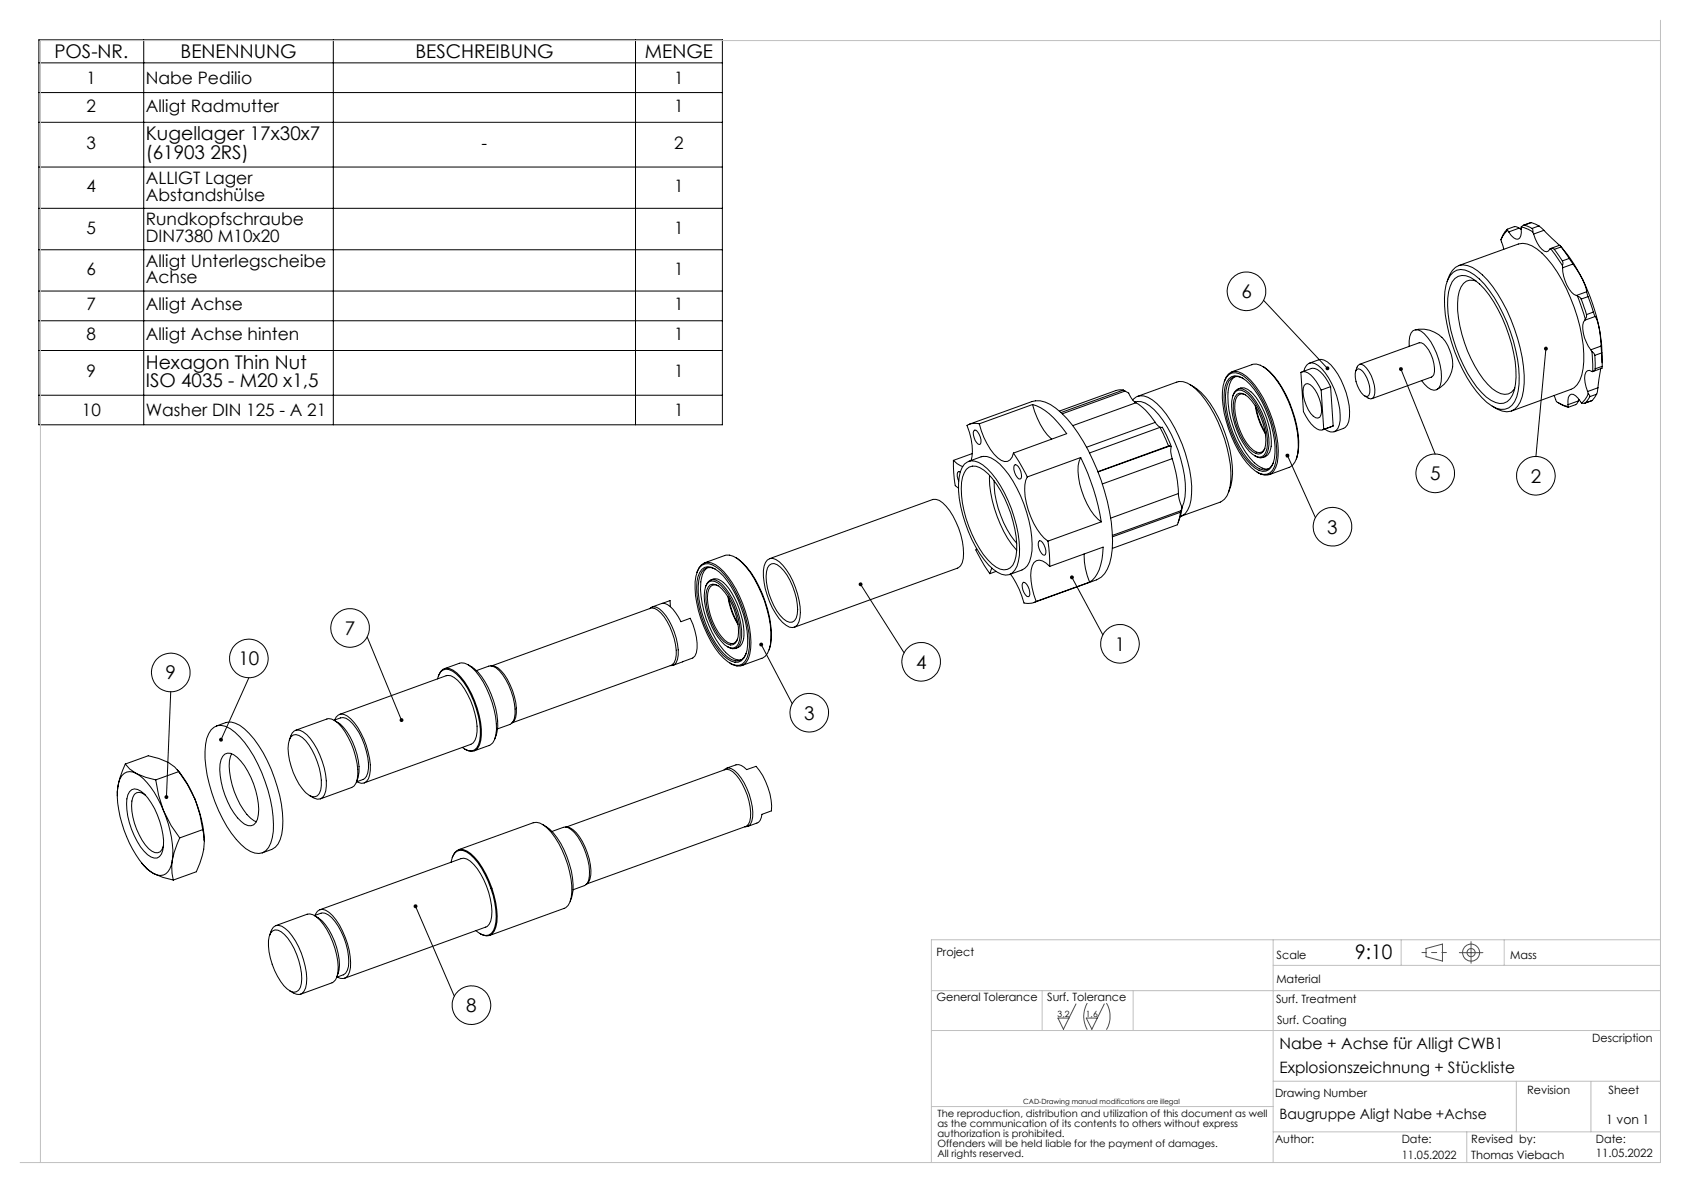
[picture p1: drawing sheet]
<svg xmlns="http://www.w3.org/2000/svg" width="420mm" height="297mm" viewBox="0 0 420 297" stroke-linecap="round" stroke-linejoin="round" font-family="sans-serif">
<g fill="none" stroke="#000" stroke-width=".25">
<path d="M9.6 9.8h168.8v95.1h-168.8zM9.6 15.5h168.8M35.5 9.8v95.1M82.3 9.8v95.1M156.9 9.8v95.1M9.6 22.9h168.8M9.6 30.2h168.8M9.6 41.2h168.8M9.6 51.4h168.8M370.6 59.2l.7 2.4M372.2 56.9l-1.1 1.3-.5 1M372.2 56.9l.3 .4"/>
<path d="M372.2 56.9v-.3l-.7 .7-.9 1.9M373.9 56l.4-.1 .8 .4M373.9 55.9l-1.7 .7M375.1 56.3l-2.6 1M375.1 56.3l.5 .4M375.6 56.1v.3a3.6 3.6 0 0 1-.4 2.4l-.4 .3a2.72 2.72 0 0 1-2.3-1.8M375.6 56.1l1.8 .5 1.1 .7M376.3 55.6l-.7 .5M376.3 55.6l2 .8M378.1 55l1.9 .8M378.1 55l-1.9 .6M378.1 55l-1.8 .6"/>
<path d="M378.3 56.4l.2 .9M378.5 57.3l.2 .5M378.7 57.8a7.7 7.7 0 0 0 2.6 4.2l.6 .2 .4-.2 .5-.6M380 55.8l1.2 1.1M380 55.8l-1.7 .6M381.2 56.9l3.8 3.7M381.2 56.9l-2.5 .9M9.6 61.7h168.8M9.6 71.9h168.8M9.6 79.2h168.8M312 74.2l15.8 16.7M357.3 69.5a6 6 0 0 1 3-4 5.3 5.3 0 0 1 4.5 1.3 28.2 28.2 0 0 1 8.3 12.1 36 36 0 0 1 3.1 17.5 6 6 0 0 1-3.2 5.1 5.5 5.5 0 0 1-4.6-1.2"/>
<path d="M358.8 67.2a3.5 3.5 0 0 1 4.1-.1 19.4 19.4 0 0 1 7.2 8.3 39 39 0 0 1 5 19.5 7.3 7.3 0 0 1-2.6 5.8 4 4 0 0 1-4.2-.5 24.8 24.8 0 0 1-8.2-11.1 36.3 36.3 0 0 1-3.3-17.2 7 7 0 0 1 2-4.7zM359.2 68.8a3.3 3.3 0 0 1 3.8-.3 18.2 18.2 0 0 1 6.9 7.9 34.5 34.5 0 0 1 4.3 18.4 6 6 0 0 1-2.1 4.4 3.6 3.6 0 0 1-3.9-.4 20.4 20.4 0 0 1-6.8-8.6 34.5 34.5 0 0 1-3.9-16.6 7.8 7.8 0 0 1 1.7-4.8zM360.2 65.6l14.7-5.3a4.6 4.6 0 0 1 4.6 1.2 31.7 31.7 0 0 1 9.2 14.4 30.2 30.2 0 0 1 1.9 16.7 4.8 4.8 0 0 1-2.7 3.5l-14.7 5.4M364.5 69.4a2.81 2.81 0 0 0-3.7 1.4 16 16 0 0 0-.3 9.7 32.2 32.2 0 0 0 6.8 14.4 5.9 5.9 0 0 0 5.1 2.4l.8-.5 .9-1M382.8 61.4l3 4.2M382.8 61.4l.5-.1 .5 .3M383.8 61.6l2 2.8M385.1 60.5l-2.3 .9M385.5 61l-.3-.4 3.4 4.5 2.2 3.9M385.5 61l2 2.8M385.5 61l-1.7 .6M385.8 64.4l.1 .4-.1 .8"/>
<path d="M385.8 65.6v.5M385.8 66.1a9.3 9.3 0 0 0 2.9 6.6l.5 .3M387.5 63.8l.9 1.4M387.5 63.8l-1.7 .6M388.4 65.2l2.4 3.8M388.4 65.2l-2.6 .9M389.2 73l.3 .1M389.5 73.1l1.9 5.7M389.5 73.1l.5 .2 .4 .5M390.4 73.8l1.3 3.9M390.8 69l.8 2.2 .2 .8M390.8 69a51.2 51.2 0 0 1 4 11.9"/>
<path d="M391.3 79.1a3.6 3.6 0 0 0-.4 3.2 10.9 10.9 0 0 0 1.9 4.1M391.4 78.8l-.1 .3M391.7 77.7v.7l-.3 .4M391.8 72l.3 1.2M391.8 72l-2.6 1M392.1 73.2l1.3 3.8M392.1 73.2l-1.7 .6M393.4 77l.5 1.1M393.4 77l-1.7 .7M393.9 78.1l.4 1 .5 1.8M393.9 78.1l-2.6 1M9.6 86.5h168.8"/>
<path d="M9.6 97.6h168.8M255 99.9a14.2 14.2 0 0 1 7.3 5.8l1.1 1.4-13.2 4.8M255 99.9a17.1 17.1 0 0 0 4.7 8.5M255 99.9l-13.2 4.7M277.4 96.3l-1.8 .1-14 5.1M277.4 96.3l.4 .3M277.4 96.3l-15.4 5.5M277.8 96.6l.9 .4a5.1 5.1 0 0 0 1.8 2.4M277.8 96.6l-15.5 5.6M279.7 98.7a2.8 2.8 0 0 1 3.8-.6 17.1 17.1 0 0 1 6.6 7.6 34.3 34.3 0 0 1 4.1 16.1 7.5 7.5 0 0 1-1.5 5l-1.3 .7M280.2 99.3a3.5 3.5 0 0 1 3.6 .9 26.1 26.1 0 0 1 7.7 13.1 21 21 0 0 1 .8 10.8l-.4 1.1M280.5 99.4a14.1 14.1 0 0 1 4.8 4.9"/>
<path d="M280.5 99.4l-15.6 5.7M280.9 97.9l9.7-3.6a3.9 3.9 0 0 1 3.7 .9 27.5 27.5 0 0 1 8.1 13.2 23.9 23.9 0 0 1 1 12.9 3.8 3.8 0 0 1-2.1 2.7l-9.7 3.5M293.7 94.9a14.3 14.3 0 0 1 6.1 6.3 30.9 30.9 0 0 1 4.4 17.3l-.2 1.3-.6 1.7M302.3 94.2a2.85 2.85 0 0 1 4.4-2 18.9 18.9 0 0 1 6.8 9.6 24.3 24.3 0 0 1 1.9 12.5 3.2 3.2 0 0 1-3.2 3l-1.8-.7M303.2 97a24.6 24.6 0 0 0 6.6 17.3M303.4 93.5a2.41 2.41 0 0 1 3.3-.2 18 18 0 0 1 6.5 9.5 19.6 19.6 0 0 1 1.2 11.6 2.6 2.6 0 0 1-4.5 1.2 22.8 22.8 0 0 1-6.9-12.1 15.1 15.1 0 0 1-.1-9.2zM303.5 92.4a3 3 0 0 1 3.6 .4 21.6 21.6 0 0 1 6.6 10.5 22 22 0 0 1 1.3 10.6 3.1 3.1 0 0 1-3 3.2 6.8 6.8 0 0 1-4.1-2.8 28.8 28.8 0 0 1-6.1-17.6 5.6 5.6 0 0 1 1.7-4.3zM304.2 91.8l4.9-1.8a3.1 3.1 0 0 1 3.1 .7 23.6 23.6 0 0 1 7.3 12.3 19.8 19.8 0 0 1 .7 10.1 3.1 3.1 0 0 1-1.9 2.3l-4.9 1.8M304.4 97.7a1.92 1.92 0 0 1 3.1-1.4 15.3 15.3 0 0 1 5.2 8.8 11.9 11.9 0 0 1 .2 6.7 1.9 1.9 0 0 1-3.2 .7M304.9 93a3.7 3.7 0 0 0-1.6 3.1l-.1 .8M305.2 96.6a2.29 2.29 0 0 1 2.9 .7 17.9 17.9 0 0 1 4.7 13.4 2.01 2.01 0 0 1-1.2 2 2.01 2.01 0 0 1-2.2-.5 17.4 17.4 0 0 1-5.3-11.9 4.5 4.5 0 0 1 1.1-3.7zM305.4 97.4a2.19 2.19 0 0 1 2.8 .6 16.6 16.6 0 0 1 4.3 11.8 1.92 1.92 0 0 1-2.5 2.1 11.3 11.3 0 0 1-4.5-6.2 10.8 10.8 0 0 1-.5-7.7z"/>
<path d="M305.7 96a2.46 2.46 0 0 1 3.2 .7M306.9 93.4a2.46 2.46 0 0 0-3.9 1.7 19.1 19.1 0 0 0 1.4 11.7 19.2 19.2 0 0 0 5.7 8.4 2.54 2.54 0 0 0 4.3-1M307.6 97.5a1.55 1.55 0 0 0-2.5 1.1 13.9 13.9 0 0 0 1.9 9.5 8.1 8.1 0 0 0 3.2 3.5 1.5 1.5 0 0 0 2.1-.9M308.9 96.7a19.1 19.1 0 0 1 4.9 13.9 2.51 2.51 0 0 1-2 2.4M311.8 90.5l.3 .2a20 20 0 0 1 7 10.6 19.9 19.9 0 0 1 1.1 11.7l-.1 .3M321.2 91.9a2.07 2.07 0 0 1 2.4 .7 12.7 12.7 0 0 1 2.6 3.7l.6 9.7a2.01 2.01 0 0 1-2.4-.6 11.9 11.9 0 0 1-2.6-3.8zM321.5 91.8l2.3-.8a2.74 2.74 0 0 1 2.8 1.4l1.9 3.1M321.9 91.6a2.01 2.01 0 0 1 1.3-1.9 2.01 2.01 0 0 1 2.2 .5 17.5 17.5 0 0 1 5.3 14.7 1.99 1.99 0 0 1-1.4 1.7 1.99 1.99 0 0 1-2.2-.7M322.4 94.8a2.25 2.25 0 0 1 2.3 1.5 8.4 8.4 0 0 1 1.4 6.2l-.2 .5-.5 .2a3.1 3.1 0 0 1-2.4-2 7.7 7.7 0 0 1-1-6zM323.3 89.7l2.3-.9a3.1 3.1 0 0 1 3 1.3 18.2 18.2 0 0 1 4.4 14l-.8 1.4-2.8 1.1M328.5 95.5l.7 9.7M328.5 95.5l-2.3 .8"/>
<path d="M334.7 91.6l.6-1.3 .4-.3a2.63 2.63 0 0 1 2.3 1.8 8.1 8.1 0 0 1 1.3 6.1l-.4 .4a2.05 2.05 0 0 1-2-.5M335 91.2a1.56 1.56 0 0 1 2 1.2 6.2 6.2 0 0 1 1 5.2l-.3 .3a2.21 2.21 0 0 1-2.1-1.7 6.8 6.8 0 0 1-.9-4.6zM335.7 90l14.7-5.4h.5a7.5 7.5 0 0 1 3.3 6.3 1.86 1.86 0 0 1-.8 2.2l-14.7 5.3M345.9 91.1l8.5 21M347.9 85.5a5.7 5.7 0 0 1 1-3.8 2.22 2.22 0 0 1 2.8 .7 15.4 15.4 0 0 1 3.9 12.7 1.71 1.71 0 0 1-1.3 1.3 1.71 1.71 0 0 1-1.7-.7l-1.6-1.7M349.5 81.5a6.9 6.9 0 0 1 6.5 1.8M356 83.3a10.7 10.7 0 0 1 2.7 7.2M358.7 90.4a7.3 7.3 0 0 1-3.9 5.8M381.7 86.1l-2.5 26.6M383.8 97.6l.4 1.2a1.31 1.31 0 0 0 1.2 1l1.7 .6M384.7 99.4l1.5 .8 1.1 .3-.2-.1M387.2 99.9l-.1 .5"/>
<path d="M389.7 99l-.4 .8-2 .7M389.7 99l-2.5 .9M389.9 98.6l-.2 .4M390.5 99.5l-.3-.3a2.87 2.87 0 0 0-2.3-1.9 2.15 2.15 0 0 0-.7 2.6M391.4 99.5h-.9M392 96.7l.1 .5M392.1 97.2l-.7 1.3-.9 1M392.1 97.2l.4 .3v.4M392.5 97.9l-1.1 1.6M392.8 86.4l.3 .4M393.1 86.8l.1 5M393.1 86.8l.4 .3 .3 .6"/>
<path d="M393.1 98.9l-1.8 .7M393.1 98.9l-1.7 .6M393.1 98.9h-.1M393.2 91.8l-.8-.4-.5 .1a2.76 2.76 0 0 0-.5 2.9l.6 2.3M393.8 87.7l.1 3.3M393.9 91l-.3 .5-.4 .3M394.2 97.3l-1.1 1.6M394.2 97.3l-1.7 .6M394.5 95.7l-.3 1.6M394.5 95.7l-2.5 1M394.8 80.9l.5 4.5M394.8 80.9l.7 4.2 .1 4.5"/>
<path d="M395.2 91.1l-.7 4.6M395.3 85.4l.2 1.7M395.3 85.4l-2.5 1M395.5 87.1l.1 3.3M395.5 87.1l-1.7 .6M395.6 90.4v.5l-2.3 .8M395.6 90.4l-1.7 .6M235.4 113.7l.1 3 .4 3.2 .7 .6M235.4 113.7l.9 .8 1.4 .7M237.1 116.5l-.4-.1a1.66 1.66 0 0 0 0 2.3M238.1 114.6a2.8 2.8 0 0 1 3.5-.4 17 17 0 0 1 6.4 7.5 31.7 31.7 0 0 1 3.7 15.4 5.3 5.3 0 0 1-2.5 4.8 4.5 4.5 0 0 1-4-1.4 30.4 30.4 0 0 1-8.5-19.3 10.2 10.2 0 0 1 1.4-6.6zM238.6 115.8a2.62 2.62 0 0 1 3.3-.3 16.7 16.7 0 0 1 6.1 7.4 26.6 26.6 0 0 1 2.9 14.4 3.3 3.3 0 0 1-3 3.4 6.3 6.3 0 0 1-4-2.5 29.1 29.1 0 0 1-6.5-19.1l.3-1.3z"/>
<path d="M239.1 113.9l3.2-1.1a3.9 3.9 0 0 1 3.5 .9 26.8 26.8 0 0 1 8.3 14.9 18.3 18.3 0 0 1 .1 10.1l-.5 1-.7 .6-3.7 1.5M239.3 104.7l15.5-5.6a6 6 0 0 1 5.9 1.7 37.4 37.4 0 0 1 10.3 15.3 47.2 47.2 0 0 1 3.6 19.4 10.4 10.4 0 0 1-2.7 7l-1.1 .7-15.5 5.6M240.1 112l-4.7 1.7M240.5 106.4l.2-.2a2.52 2.52 0 0 1 1.5 2.3l-.1 1.1-.2 .1a2.9 2.9 0 0 1-1.4-3.3zM241.8 104.6a4.4 4.4 0 0 0-3 .4 14 14 0 0 1 1 8.7M241.8 104.6a17.4 17.4 0 0 0 4.5 8.4 2.09 2.09 0 0 0 3.6-.1l.3-1M244.3 117.4a29.4 29.4 0 0 0 6.7 18.5M245.5 118.7a24.8 24.8 0 0 0 5.5 15.4M250.2 111.9l1.4 2 2 3.9M250.4 114.9l.3-.2a2.92 2.92 0 0 1 1.4 3.4l-.3 .2a2.52 2.52 0 0 1-1.5-2.4zM253.6 117.8a11.4 11.4 0 0 0 .3 8.1 15 15 0 0 0 4.9 7.7M266.8 113a55.8 55.8 0 0 1 5.1 15.8"/>
<path d="M266.8 113a11 11 0 0 0 .3 8.2 14.6 14.6 0 0 0 4.8 7.6M266.8 113l-13.2 4.8M285.3 104.3l.6 .8 .7 .4M285.3 104.3l-17 6.1M286.4 105.5l2.1 4.6M286.4 105.5h.6l2.2 4.7M286.4 105.5l-17.4 6.3M288.5 110.1l-17.4 6.3M288.5 110.1h.3M288.8 110.1l.4 .1M288.8 110.1l-17.7 6.4M289.2 110.2a4.9 4.9 0 0 0 .2 3"/>
<path d="M289.4 113.2a30.3 30.3 0 0 1 1.6 8.6M289.4 113.2l-17.2 6.3M309.8 114.3a4.2 4.2 0 0 0 3.4 1.5M310 100.2v.2a18.3 18.3 0 0 0 2.4 6.7M310.1 100.5a18.7 18.7 0 0 0 2.3 6.2M317.9 112.5l6.9 15.3M329.2 105.2l-2.6 .9M329.2 105.2l-.3 .1M174 139l4.9-1.8a3.4 3.4 0 0 1 3.2 .7 24.2 24.2 0 0 1 7.2 12.3 18.5 18.5 0 0 1 .6 10.1 2.85 2.85 0 0 1-1.8 2.2l-4.9 1.8M181.6 137.6a14.9 14.9 0 0 1 5.8 7.2 25.3 25.3 0 0 1 2.9 14.4l-.4 1.2M189.5 138.3a2.17 2.17 0 0 1 2.9 .4 18.5 18.5 0 0 1 5.1 13.8 2.16 2.16 0 0 1-2.6 2.3 11.3 11.3 0 0 1-4.9-6.2 16.5 16.5 0 0 1-1.3-8.8zM189.9 139.6a1.85 1.85 0 0 1 2.8 .4 15.6 15.6 0 0 1 4.1 11.7 1.75 1.75 0 0 1-.7 1.6 1.75 1.75 0 0 1-1.9 0 14.5 14.5 0 0 1-5-11l.3-2.1z"/>
<path d="M190 137.9l40.3-14.6a2.64 2.64 0 0 1 2.5 .8 18.3 18.3 0 0 1 5 13.8 2.58 2.58 0 0 1-1.4 2.4l-40.3 14.6M241.1 135.4l-.2 .4 .4 .8 3.1 5M256.5 133.7l.2-.2a3 3 0 0 1 1.4 3.4l-.2 .2a3 3 0 0 1-1.4-3.4zM258.8 133.6l.3 3.2 .1 3M259.2 139.8l13.2-4.7a12.1 12.1 0 0 1-2.7 8.1l-.7 .5M259.2 139.8a3.1 3.1 0 0 0-3.3-1.4 3.8 3.8 0 0 0-1.4 3.6 19.1 19.1 0 0 0 1.3 6.5M267.7 136.8a16.6 16.6 0 0 0 1.3 6.9M271.9 128.8l-13.1 4.8M291 121.8a8 8 0 0 0 .9 3.4M291 121.8l-16.8 6.1M291.5 126.5l-.8 3.1-16.1 5.8M291.5 126.5l-16.8 6"/>
<path d="M291.6 126.1l-.1 .4M291.6 126.1l-16.9 6.1M291.9 125.2l-.2 1.4-.8 2.4M291.9 125.2l-.3 .9M90.7 157.3l8.4 20.5M160.4 150.3a1.56 1.56 0 0 1 2.4 0 15.1 15.1 0 0 1 4.5 12.5 1.59 1.59 0 0 1-1.8 1.5M161 149.9l2.3-.9a2.27 2.27 0 0 1 2.2 .8 12.7 12.7 0 0 1 2.6 3.7l2.3-.9a13.9 13.9 0 0 1 1.5 8.5l-.3 .9-.5 .5-4.9 1.7M163.5 149l2-.7v1.5M172.1 141.4a2.88 2.88 0 0 1 4.5-2 19.6 19.6 0 0 1 6.8 9.7 23.7 23.7 0 0 1 1.7 12.4 3.1 3.1 0 0 1-3.1 2.9l-1.8-.7M172.7 140.2a2.46 2.46 0 0 1 3.2-.7 15 15 0 0 1 6.1 7.3 25.3 25.3 0 0 1 2.8 14.4 3.1 3.1 0 0 1-3.1 3 10.8 10.8 0 0 1-6.1-5.8 26.6 26.6 0 0 1-3.8-16.2zM173 143.7a24.8 24.8 0 0 0 6.1 17.3M173.3 140.6a2.46 2.46 0 0 1 3.3-.1 18.8 18.8 0 0 1 6.5 9.7 21.3 21.3 0 0 1 1.4 10.3 3.1 3.1 0 0 1-3 3 8.2 8.2 0 0 1-4.9-4.2 26.5 26.5 0 0 1-4.5-15.7l.2-1.2z"/>
<path d="M174.2 144.9a1.95 1.95 0 0 1 1.2-1.7 1.95 1.95 0 0 1 2.1 .4 17.6 17.6 0 0 1 5.6 12.1 5.2 5.2 0 0 1-1 4.1 2.04 2.04 0 0 1-2.5-.2M174.6 144.1a1.81 1.81 0 0 1 2.7-.1 17.1 17.1 0 0 1 5.3 14.1 1.88 1.88 0 0 1-2.8 1.6 13.6 13.6 0 0 1-5.2-8.2 9.8 9.8 0 0 1 0-7.4zM174.7 140.1a4 4 0 0 0-1.7 3.5M175.4 144.4a2.48 2.48 0 0 1 2.9 1 16.3 16.3 0 0 1 3.9 11.9 1.79 1.79 0 0 1-2.6 1.7 11.8 11.8 0 0 1-4.4-6.6 10 10 0 0 1-.3-7.5zM175.5 143.2a2.35 2.35 0 0 1 3 .6M176.7 140.6a2.42 2.42 0 0 0-3.8 1.5 16.6 16.6 0 0 0 .6 9.7 22.8 22.8 0 0 0 6.2 10.5 2.71 2.71 0 0 0 4.1-.1l.4-.9M177.3 144.6a1.52 1.52 0 0 0-2.3 .9 13 13 0 0 0 1.6 9.3 9.9 9.9 0 0 0 3.1 3.8 1.5 1.5 0 0 0 2.4-.8M178.6 143.8a18.9 18.9 0 0 1 5 13.9M179.7 147.3a18.6 18.6 0 0 0 2.5 6.9M179.9 147.6l.1 .5a19.4 19.4 0 0 0 2.2 5.8M183.6 157.7a2.63 2.63 0 0 1-2 2.4M188 159.1l7.6 14.6"/>
<path d="M212.5 144.2l10.7 17M244.9 140.3l-.5 1.3M245.9 141.1l-1.5 .5M249.5 141.7a21 21 0 0 1 3.3 7.2 4.3 4.3 0 0 0 3-.4M252.5 143.9l.3-.1a2.97 2.97 0 0 1 1.3 3.4l-.2 .1a2.95 2.95 0 0 1-1.4-3.4zM264.7 142.5l7.6 14.2M269 143.7l-13.2 4.8M42.2 170.8l-1.1 26M53.4 179.2a5.2 5.2 0 0 1 7 .7 30.6 30.6 0 0 1 8.1 14.4 23.5 23.5 0 0 1 .7 13 5 5 0 0 1-4.5 3.3M61.5 167.3l-6.9 15.3M82.5 177.8l1.6-.6a2.91 2.91 0 0 1 3 1.4 17.6 17.6 0 0 1 3.9 11.1 3.1 3.1 0 0 1-3 3.3 9.4 9.4 0 0 0 .2-6.7 14.1 14.1 0 0 0-4.8-7.9l-.9-.6M82.6 177.8a1.91 1.91 0 0 1 3.2-1 17.7 17.7 0 0 1 5.6 12 5.6 5.6 0 0 1-.9 4.1 1.81 1.81 0 0 1-2.3 .1"/>
<path d="M83.8 176.4l26.4-9.6a2.72 2.72 0 0 1 2.8 1.1 18.2 18.2 0 0 1 4.6 13.9l-.8 1.6-.5 .4-26.4 9.5M108 167.6a2.41 2.41 0 0 1 2.8-2.3 11.2 11.2 0 0 1 5.4 6.2 21.1 21.1 0 0 1 2.3 11.3 2.47 2.47 0 0 1-2.9 2.5l-1.4-.8M108.2 167l.1-.2a2.2 2.2 0 0 1 3.6-1.4 19.4 19.4 0 0 1 6.4 11.2 10.8 10.8 0 0 1-.4 8.1 2.23 2.23 0 0 1-3.2 .2M109.7 165.1l3.7-1.3a3.1 3.1 0 0 1 3.1 1 22.2 22.2 0 0 1 5.9 16.7 2.77 2.77 0 0 1-1.6 2.5l-3.7 1.4M115.6 164.1a11 11 0 0 1 5 5.7 19.5 19.5 0 0 1 2.1 10.9l-.5 1.7M117.7 165.6l3-1.1a2.64 2.64 0 0 1 2.6 1.1 15.7 15.7 0 0 1 3.7 11.8l-.3 .7-.8 .8-3.1 1M121.2 164.4a2.89 2.89 0 0 1 2.5 1.2 15.3 15.3 0 0 1 3.7 11.5l-.4 .8-.7 .7M121.4 164.4l39.2-14.2a2.5 2.5 0 0 1 2.6 1.1 16.4 16.4 0 0 1 3.8 10.4 2.58 2.58 0 0 1-1.3 2.5l-39.2 14.2M179.2 161.1a5.2 5.2 0 0 0 3.8 1.8M29 196.2v.3M29.1 194.2a27.5 27.5 0 0 0 4.5 16.9 12.7 12.7 0 0 0 4.4 4.6M29.1 194.2l-.1 2"/>
<path d="M30.9 188.6l5.7-2a11.2 11.2 0 0 1 7.5 3.9M30.9 188.6l1.1 1.3 1.7 1.1M30.9 188.6l-1.3 3.6-.5 2M32 195.4a1.85 1.85 0 0 1 2.8-.1 17.6 17.6 0 0 1 5.6 12.2 5.2 5.2 0 0 1-1 4 2.24 2.24 0 0 1-3-.5 18.5 18.5 0 0 1-5.1-13.8l.3-1zM33.7 191a2.8 2.8 0 0 0-4.4 2.1l-.2 1.1M33.7 191a18.6 18.6 0 0 1 6.7 9.1M33.7 191l2.3 .9 2.5 .6M35.9 196.3a1.78 1.78 0 0 0-3.1 .5 14.9 14.9 0 0 0 3.1 11.8 3.8 3.8 0 0 0 3 1.9 2.2 2.2 0 0 0 1.5-1.9M38.5 192.5l.7 3.8 1.2 3.8M43.8 190l1.1 1.5a26.5 26.5 0 0 1 3.2 5.8M44.1 190.5l2.2 3.2 1.8 3.6M44.1 190.5l-5.6 2"/>
<path d="M48.1 197.3l1.3 3.9 .7 3.6M48.1 197.3a27.7 27.7 0 0 1 2.3 10.3M52.1 180.2a3.3 3.3 0 0 1 4.8-.3 26.5 26.5 0 0 1 8.5 13 28.6 28.6 0 0 1 1.8 13.9 4.2 4.2 0 0 1-3.3 3.9 6.3 6.3 0 0 1-4.4-2.2 35.5 35.5 0 0 1-8.9-21.2 11.4 11.4 0 0 1 1.5-7.1zM55.5 186.2a2.51 2.51 0 0 1 3.1 .8 19.3 19.3 0 0 1 5.2 14.2 2.39 2.39 0 0 1-2.6 2.6 10.4 10.4 0 0 1-5-5.9 17.3 17.3 0 0 1-1.6-10.3l.4-.8zM57.2 186.1a11.2 11.2 0 0 0 .1 7.7 16.5 16.5 0 0 0 5.4 8.8l.6 .3M71.4 182.7a2.65 2.65 0 0 1 1.9-2.5 4.5 4.5 0 0 1 3.3 2.1 18.9 18.9 0 0 1 3.8 13 1.95 1.95 0 0 1-1 1.8 1.95 1.95 0 0 1-2.1-.2l-.9-.5M71.9 181.9a1.85 1.85 0 0 1 2.7 .2 16.4 16.4 0 0 1 4.6 12.9 1.76 1.76 0 0 1-1 1.6 1.76 1.76 0 0 1-1.9-.3 14.1 14.1 0 0 1-4.8-8.6 8 8 0 0 1 .4-5.8zM73 180.3l7.7-2.8a2.77 2.77 0 0 1 2.8 1.1 18.4 18.4 0 0 1 4.7 13.9l-.8 1.6-.5 .3-7.8 2.8M178.8 190.1a1.68 1.68 0 0 1 2.5 .1 14.9 14.9 0 0 1 4.3 12.5 1.53 1.53 0 0 1-1.7 1.4M179.4 189.6l2.3-.8a1.94 1.94 0 0 1 2 .6l.7 .6 2.3-.8a16.3 16.3 0 0 1 3.8 11l-2.4 .8a2.22 2.22 0 0 1-1.2 2.2l-2.3 .8M34.9 213a7.8 7.8 0 0 0 3.1 2.7M38 215.7l2.2 .9 2.6 .7"/>
<path d="M40.4 200.1l1.9 3.7 2.1 3.1M40.4 200.1a25.1 25.1 0 0 1 2.1 12.3M42.5 212.4a4.2 4.2 0 0 1-2.2 3.6h-1.5l-.8-.3M42.5 212.4v3.2l.3 1.7M44.4 206.9l-1.4 3.5-.5 2M50.1 204.8a14.6 14.6 0 0 1-1.6 10.4l-5.7 2.1M50.1 204.8l-5.7 2.1M111.4 212.9a2.68 2.68 0 0 1 2.9-2.9 11 11 0 0 1 5.5 5.9 20.4 20.4 0 0 1 2.4 12.9 2.35 2.35 0 0 1-1.5 2 2.35 2.35 0 0 1-2.6-.5l-.6-.5M111.7 211.7v-.1a2.27 2.27 0 0 1 3.6-1.5 15 15 0 0 1 5.5 7.4 19.9 19.9 0 0 1 1.6 11.3 2.38 2.38 0 0 1-1.5 2.1 2.38 2.38 0 0 1-2.5-.5M113.2 209.8l18.5-6.7a3.6 3.6 0 0 1 3.5 1.4 24 24 0 0 1 6 15.8 4.2 4.2 0 0 1-1.9 4l-18.4 6.7M133.9 203.5a12.2 12.2 0 0 1 5.4 6.3 19.5 19.5 0 0 1 2 11.2l-.5 1.5M136.3 205.3l2.8-1a2.69 2.69 0 0 1 2.8 1.3 15.8 15.8 0 0 1 3.4 11.7l-.3 .8-.5 .5-3 1.1"/>
<path d="M139.6 204.2a3.1 3.1 0 0 1 2.7 1.4 16.2 16.2 0 0 1 3.6 10.4 2.88 2.88 0 0 1-1.2 2.4M139.8 204.2l39.2-14.2a2.64 2.64 0 0 1 2.7 1.3 15 15 0 0 1 3.4 11.5l-.3 .7-.7 .5-39.2 14.2M66.6 230.9a3.4 3.4 0 0 1 1.5-2.4 3.3 3.3 0 0 1 3.2 1.5 19 19 0 0 1 4.4 12.8 2.65 2.65 0 0 1-1.8 2.7h-.7l-1.7-.9M67.3 229.8a2.32 2.32 0 0 1 2.9 .9 16.8 16.8 0 0 1 4.2 12.1 1.92 1.92 0 0 1-1.2 2.1 1.92 1.92 0 0 1-2.3-.7 16.1 16.1 0 0 1-4.4-13l.3-.8zM68.1 228.5l7.7-2.8a3.3 3.3 0 0 1 3.2 1.5 19.3 19.3 0 0 1 4.4 12.8 2.76 2.76 0 0 1-1.4 2.6l-7.8 2.9M77.6 226l1.7-.5a2.58 2.58 0 0 1 2.6 1 16.8 16.8 0 0 1 4.1 12.1 2.24 2.24 0 0 1-1.2 2.1l-1.7 .6a9.9 9.9 0 0 0 0-7.4 13.7 13.7 0 0 0-4.5-7.3zM77.8 226a1.94 1.94 0 0 1 1.5-1.5 1.94 1.94 0 0 1 1.9 .7 18.6 18.6 0 0 1 5.3 13.7 2.56 2.56 0 0 1-1.7 2.7l-.8-.1-.7-.3M79 224.6l34.8-12.6a3.1 3.1 0 0 1 3.2 1.4 19 19 0 0 1 4.4 12.9 2.76 2.76 0 0 1-1.5 2.6l-34.8 12.6M102.6 223.7l9.6 22.3"/>
<circle cx="307.8" cy="71.9" r="4.8"/>
<circle cx="354.4" cy="116.9" r="4.8"/>
<circle cx="379.2" cy="117.5" r="4.8"/>
<circle cx="329" cy="130" r="4.8"/>
<circle cx="86.4" cy="155" r="4.8"/>
<circle cx="276.5" cy="159" r="4.8"/>
<circle cx="42.2" cy="166" r="4.8"/>
<circle cx="61.4" cy="162.6" r="4.8"/>
<circle cx="199.8" cy="176" r="4.8"/>
<circle cx="227.5" cy="163.4" r="4.8"/>
<circle cx="116.4" cy="248.2" r="4.8"/>
</g>
<g fill="none" stroke="#4d4d4d" stroke-width=".25">
<path d="M352.1 234.2l4.1-1.1v4.2l-4.1-1.1zM360.3 235.2h5.8M363.2 232.5v5.3M265.7 247.9l-3.1 6.2-1.4-2.7h2.7M268.5 247.6a6.5 6.5 0 0 0 0 6.6M272.7 247.9l-3.1 6.2-1.4-2.7h2.7M273.2 247.6a6.5 6.5 0 0 1 0 6.6"/>
<circle cx="363.2" cy="235.2" r="2.1"/>
<circle cx="363.2" cy="235.2" r="1.01"/>
</g>
<path d="M351.1 235.2h6" fill="none" stroke="#4d4d4d" stroke-width=".25" stroke-dasharray="15.2 1.3 1.3 1.3" stroke-dashoffset="14.1"/>
<g fill="none" stroke="#c0c0c0" stroke-width=".25">
<path d="M410 10h-400v277M410 5v282h-405M314.4 238.3h95.6M314.4 232v55M346 232v6.3M371.4 232v6.3M410 232h-180v55M230 244.6h180M230 254.4h180M257.3 244.6v9.8M279.8 244.6v9.8M230 273.2h84.4"/>
<path d="M314.4 279.4h95.6M314.4 266.9h95.6M362.2 279.4v7.6M374.4 266.9v12.5M392.8 266.9v12.5"/>
</g>
<path d="M98.8 177.4l-.1 .6 .2 .2h.4l-.2-.4 .2 .4a.49 .49 0 0 0 .2-.7 .49 .49 0 0 0-.7-.1zM102.3 223.3a.49 .49 0 0 0-.1 .9 .49 .49 0 0 0 .8-.3 .49 .49 0 0 0-.6-.6l.2 .4zM187.6 158.7a.48 .48 0 0 0 0 .9 .48 .48 0 0 0 .8-.4 .48 .48 0 0 0-.7-.5l.3 .4zM212.2 143.9a.49 .49 0 0 0 .2 .8 .49 .49 0 0 0 .6-.6 .49 .49 0 0 0-.8-.2l.3 .3zM264.4 142.2a.49 .49 0 0 0 .2 .8 .49 .49 0 0 0 .6-.6 .49 .49 0 0 0-.8-.3l.3 .4zM317.5 112.2a.48 .48 0 0 0 .2 .7 .48 .48 0 0 0 .6-.5 .48 .48 0 0 0-.6-.4l.2 .5-.2-.5zM54.2 182.4l-.1 .3 .2 .3 .3-.4-.2 .5a.48 .48 0 0 0 .6-.3 .48 .48 0 0 0-.2-.6 .48 .48 0 0 0-.6 .2zM40.7 196.5v.5l.4 .3v-.5v.5a.48 .48 0 0 0 .4-.7 .48 .48 0 0 0-.8-.1zM327.4 90.6v.6l.5 .2 .2-.1-.3-.4 .3 .4 .2-.4-.1-.2-.4-.3zM345.5 90.9a.48 .48 0 0 0 .4 .7 .48 .48 0 0 0 .5-.6 .48 .48 0 0 0-.7-.3l.2 .4-.2-.4zM381.4 85.7a.48 .48 0 0 0 .1 .8 .48 .48 0 0 0 .7-.3 .48 .48 0 0 0-.5-.6v.5v-.5z" fill="#000"/>
<text font-size="4.9" x="334.6" y="236.8">9:10</text>
<g font-size="4.7">
<text x="13.4" y="14.4">POS-NR.</text>
<text x="44.6" y="14.4">BENENNUNG</text>
<text x="102.6" y="14.4">BESCHREIBUNG</text>
<text x="159.2" y="14.4">MENGE</text>
<text x="36" y="34.7">Kugellager 17x30x7</text>
<text x="36" y="39.2">(61903 2RS)</text>
<text x="306.5" y="73.6">6</text>
<text x="36" y="91">Hexagon Thin Nut</text>
<text x="36" y="95.5">ISO 4035 - M20 x1,5</text>
<text x="353.1" y="118.5">5</text>
<text x="377.9" y="119.1">2</text>
<text x="327.7" y="131.7">3</text>
<text x="85.2" y="156.7">7</text>
<text x="275.3" y="160.6">1</text>
<text x="40.9" y="167.7">9</text>
<text x="58.9" y="164.2">10</text>
<text x="226.2" y="165.1">4</text>
<text x="198.5" y="177.6">3</text>
<text x="115.1" y="249.8">8</text>
</g>
<g font-size="4.2">
<text x="21.4" y="20.7">1</text>
<text x="36" y="20.7">Nabe Pedilio</text>
<text x="166.5" y="20.7">1</text>
<text x="21.4" y="27.6">2</text>
<text x="36" y="27.6">Alligt Radmutter</text>
<text x="166.5" y="27.6">1</text>
<text x="21.4" y="36.8">3</text>
<text x="118.9" y="36.8">-</text>
<text x="166.5" y="36.8">2</text>
<text x="21.4" y="47.5">4</text>
<text x="36" y="45.4">ALLIGT Lager</text>
<text x="166.5" y="47.5">1</text>
<text x="36" y="49.5">Abstandshülse</text>
<text x="21.4" y="57.7">5</text>
<text x="36" y="55.6">Rundkopfschraube</text>
<text x="36" y="59.7">DIN7380 M10x20</text>
<text x="166.5" y="57.7">1</text>
<text x="36" y="65.8">Alligt Unterlegscheibe</text>
<text x="21.4" y="67.9">6</text>
<text x="36" y="69.9">Achse</text>
<text x="166.5" y="67.9">1</text>
<text x="21.4" y="76.6">7</text>
<text x="36" y="76.6">Alligt Achse</text>
<text x="166.5" y="76.6">1</text>
<text x="21.4" y="84">8</text>
<text x="36" y="84">Alligt Achse hinten</text>
<text x="166.5" y="84">1</text>
<text x="21.4" y="93.2">9</text>
<text x="166.5" y="93.2">1</text>
<text x="20.2" y="102.7">10</text>
<text x="36" y="102.7">Washer DIN 125 - A 21</text>
<text x="166.5" y="102.7">1</text>
</g>
<g font-size="3.9">
<text x="315.9" y="258.9">Nabe + Achse für Alligt CWB1</text>
<text x="315.9" y="264.9">Explosionszeichnung + Stückliste</text>
</g>
<text font-size="3.5" x="315.9" y="276.3">Baugruppe Aligt Nabe +Achse</text>
<text font-size="3.2" x="396.6" y="277.4">1 von 1</text>
<g font-size="2.8">
<text x="231.2" y="235.9">Project</text>
<text x="315.2" y="236.8">Scale</text>
<text x="372.9" y="236.8">Mass</text>
<text x="315.1" y="242.6">Material</text>
<text x="231.2" y="247.1">General Tolerance</text>
<text x="258.5" y="247.1">Surf. Tolerance</text>
<text x="315.1" y="247.7">Surf. Treatment</text>
<text x="315.3" y="252.8">Surf. Coating</text>
<text x="393.1" y="257.3">Description</text>
<text x="314.8" y="270.9">Drawing Number</text>
<text x="377.1" y="270.2">Revision</text>
<text x="397.2" y="270.2">Sheet</text>
<text x="314.8" y="282.2">Author:</text>
<text x="346.1" y="286">11.05.2022</text>
<text x="346.1" y="282.2">Date:</text>
<text x="363.3" y="282.2">Revised by:</text>
<text x="363.3" y="286">Thomas Viebach</text>
<text x="394.1" y="285.7">11.05.2022</text>
<text x="394.1" y="282.2">Date:</text>
</g>
<g font-size="2.5">
<text x="231.5" y="275.9">The reproduction, distribution and utilization of this document as well</text>
<text x="231.5" y="278.3">as the communication of its contents to others without express</text>
<text x="231.5" y="280.8">authorization is prohibited.</text>
<text x="231.5" y="283.3">Offenders will be held liable for the payment of damages.</text>
<text x="231.5" y="285.8">All rights reserved.</text>
</g>
<g font-size="2.1">
<text x="261.1" y="251">3,2</text>
<text x="268.1" y="251">1,6</text>
</g>
<text font-size="1.8" x="252.7" y="272.5">CAD-Drawing manual modifications are illegal</text>
</svg>
